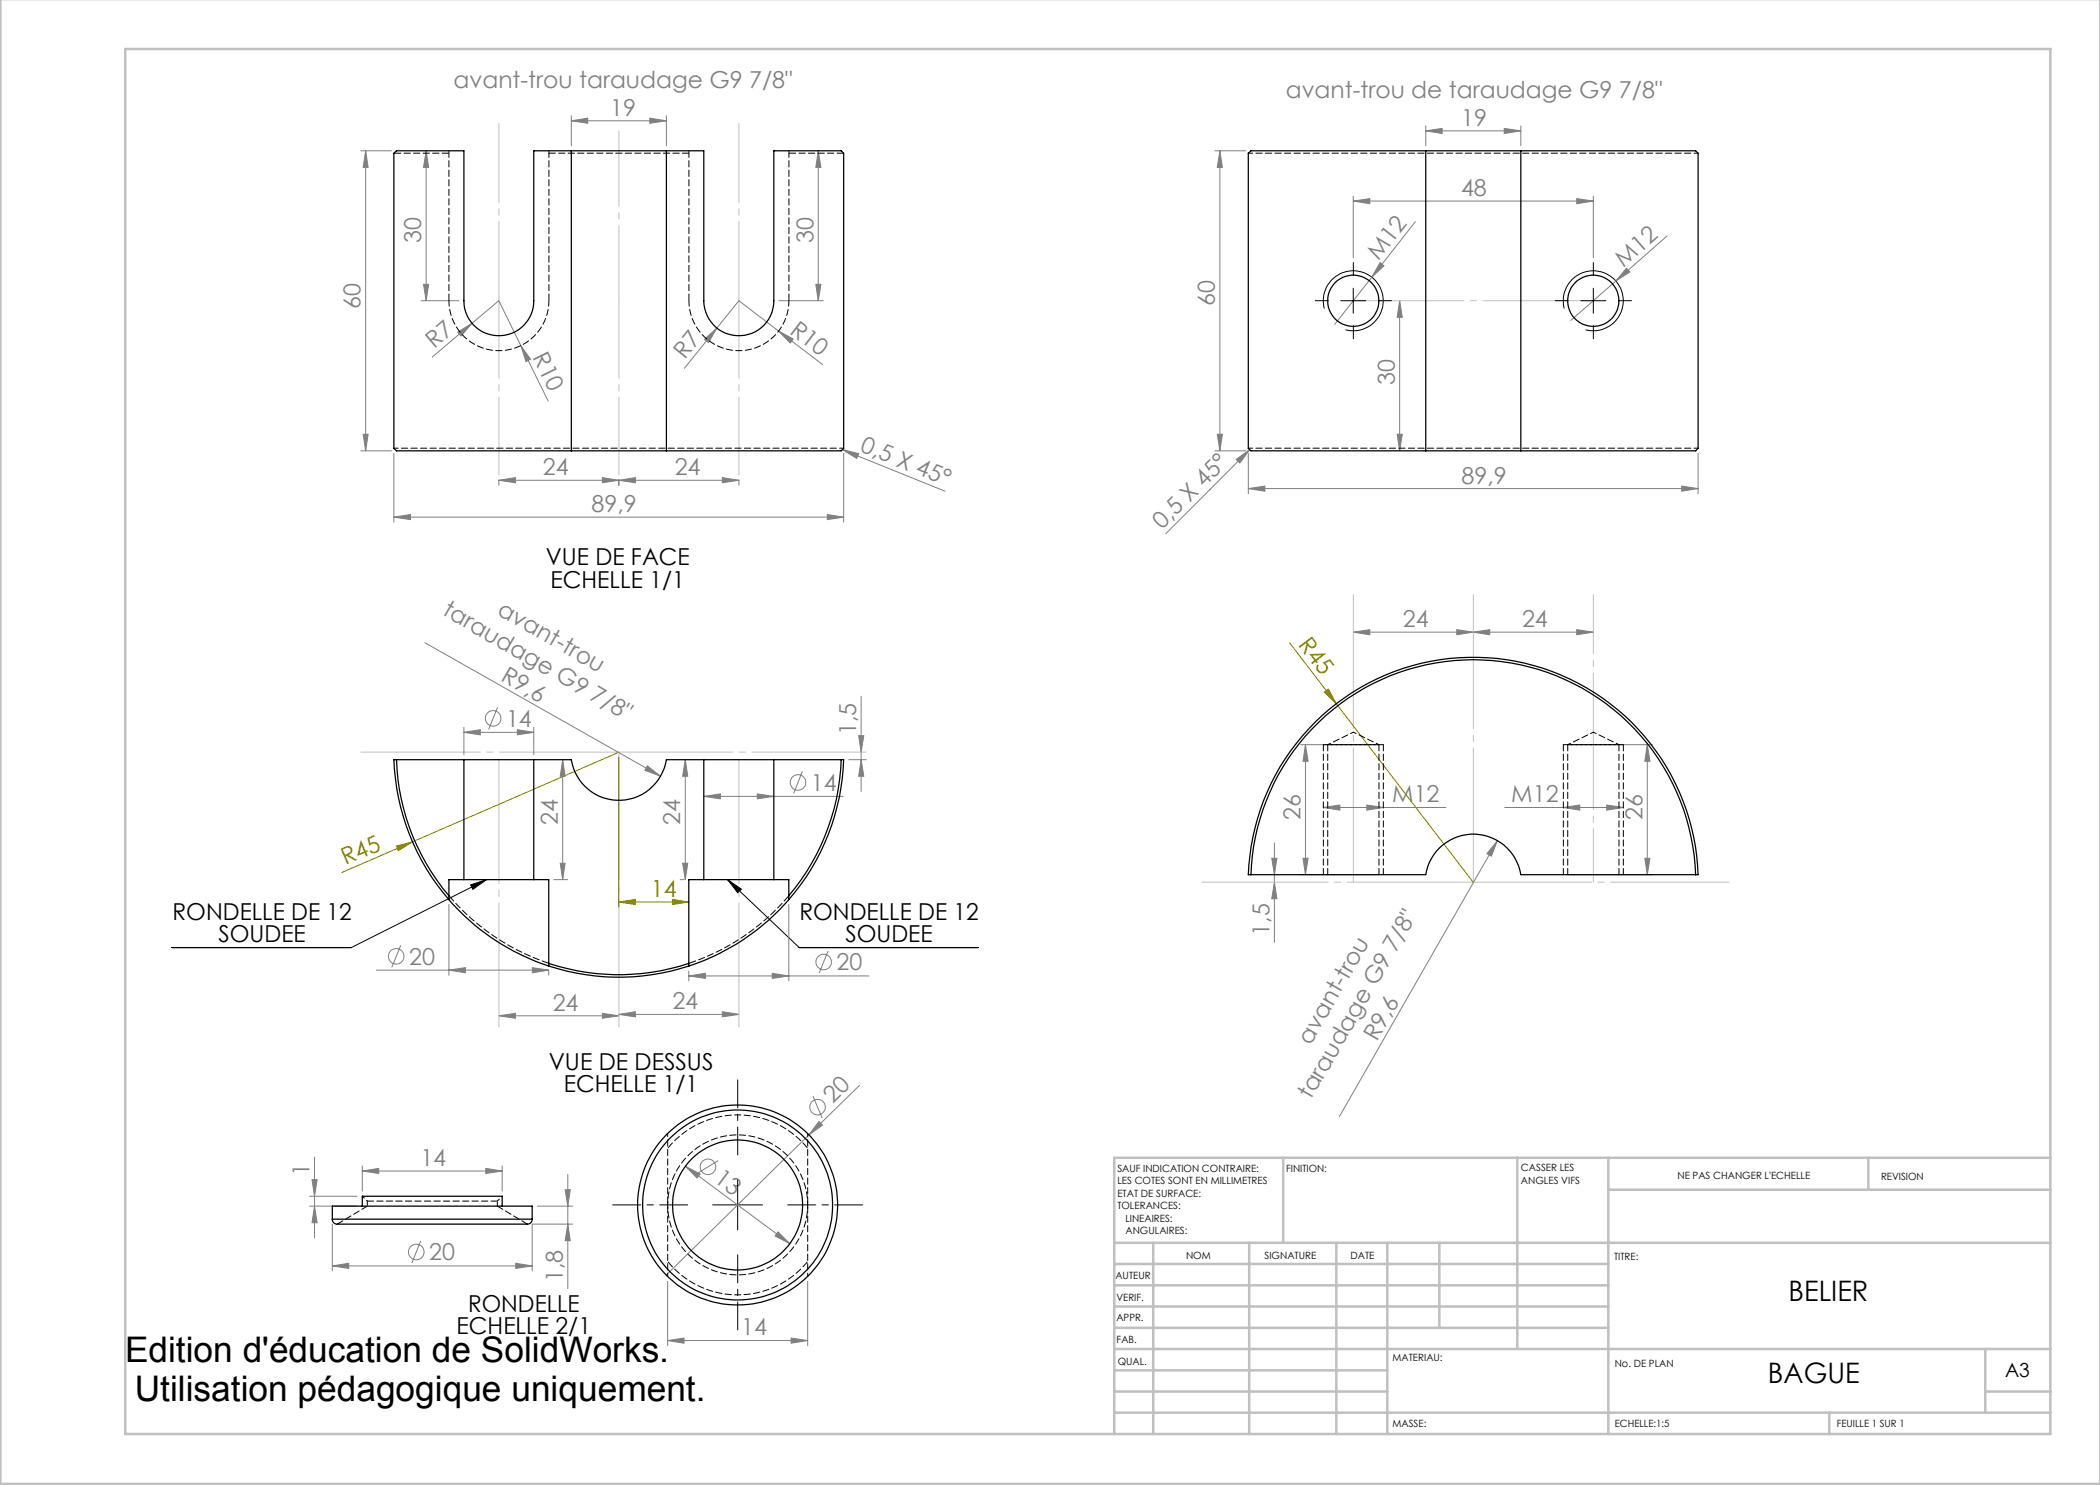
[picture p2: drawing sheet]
<svg xmlns="http://www.w3.org/2000/svg" width="420mm" height="297mm" viewBox="0 0 420 297" stroke-linecap="round" stroke-linejoin="round" font-family="sans-serif">
<g fill="none" stroke="#808080" stroke-width=".2">
<path d="M72.1 30.2h6.2M73.1 30.2v60M73.1 30.2l.5 3.3h-1zM85.2 30.2l.5 3.3h-1zM85.2 30.2v29.9M114.3 24.2l3.2-.6v1.1zM114.3 23.1v6.1M114.3 24.2h19M130 23.6l3.3 .6-3.3 .5zM133.3 23.1v6.1M163.7 30.2v29.9M163.7 30.2l.5 3.3h-1z"/>
<path d="M243 30.2h6.2M244 30.2l.5 3.3h-1zM244 30.2v60M270.7 39.2v12.3M285.2 26.2l3.2-.5v1zM285.2 25.2v4M285.2 26.2h19M300.8 25.7l3.4 .5-3.4 .5zM304.2 25.2v4M315.3 39.7l3.4 .5-3.4 .5zM318.7 39.2v12.3M84.7 56.9h1l-.5 3.2z"/>
<path d="M163.2 56.9h1l-.5 3.2zM270.7 40.2l3.3-.5v1zM270.7 40.2h48M276 52.5l.8 .7-2.4 2.3zM283.1 44.3l-16.2 20.6M323.2 56.2l-9.1 7.9M325.3 53.7l.7 .7-2.8 1.8zM333.4 47.2l-10.2 9M84.2 60.1h7.6M91.5 66.4l2.9-1.7-2.2 2.5zM94.4 64.7l-7.9 6.7M94.4 64.7l5.4-4.6 4.4 9"/>
<path d="M104.2 69.1l1.9 2.8-.9 .4zM104.2 69.1l5.4 11.1M140.9 67.9l2.5-2.3-1.7 2.9zM155.7 66.2l2.9 1.6-.6 .8zM155.7 66.2l-7.9-6.1-10.9 13.6M155.7 66.2l8.8 6.7M155.8 60.1h8.9M279.9 60.1l.6 3.4h-1.1zM279.9 60.1v30.1M72.1 90.2h6.2M72.6 86.9h1l-.5 3.3zM78.8 90.7v13.7"/>
<path d="M99.8 96.1l3.3-.6v1.1zM99.8 96v1M99.8 96.1h48M120.5 95.5l3.3 .6-3.3 .5zM123.8 96.1l3.3-.6v1.1zM123.8 96v1M144.5 95.5l3.3 .6-3.3 .5zM147.8 96v1M168.5 89.9l3.2 .8-.4 1zM168.5 89.9l20.5 8.3M168.7 90.7v13.7M243 90.2h6.2"/>
<path d="M243.5 86.9h1l-.5 3.3zM247.2 91.9l2.7-2-1.9 2.7zM249.7 97.7l3.3-.5v1zM249.7 90.7v8M249.7 97.7h89.9M249.9 89.9l-16.7 16.8M279.4 86.9h1.1l-.6 3.3zM336.3 97.2l3.3 .5-3.3 .5zM339.6 90.7v8M78.8 103.4l3.3-.5v1zM78.8 103.4h89.9M165.5 102.9l3.2 .5-3.2 .5z"/>
<path d="M85 128.5l47.1 26.8M172.2 139.2v19.1M270.7 126.4l3.3-.5v1.1zM270.7 126.4h48M291.4 125.9l3.2 .5-3.2 .6zM294.6 126.4l3.4-.5v1.1zM315.3 125.9l3.4 .5-3.4 .6zM92.8 146.5l3.3-.6v1.1zM92.8 145.4v5.6M92.8 146.5h14M99.5 141.5l-1.8 4.4M103.5 145.9l3.3 .6-3.3 .5z"/>
<path d="M106.8 145.4v5.6M112.5 151.9l.5 3.4h-1zM112.5 151.9v24M129.5 153.2l2.6 2.1-3.1-1.2zM137.1 151.9l.4 3.4h-1zM137.1 151.9v24M140.8 159.3l3.3-.5v1zM140.8 159.3h27.8M151.4 158.8l3.4 .5-3.4 .5zM160.5 154.3l-1.8 4.4M169.8 151.9h3.4M171.7 147.1h1.1l-.6 3.4z"/>
<path d="M172.2 151.9l.6 3.4h-1.1zM260.1 148.9h15.6M261.1 148.9l.5 3.4h-1zM261.1 148.9v26M313.7 148.9h16.8M329.5 148.9l.5 3.4h-1zM329.5 148.9v26M110.8 175.9h2.7M112 172.6h1l-.5 3.3zM136 175.9h.8M136.5 172.6h1l-.4 3.3zM254.4 171.7h1l-.5 3.2z"/>
<path d="M254.9 176.5l.5 3.2h-1zM254.9 168.6v19.9M260.1 174.9h15.6M260.6 171.7h1l-.5 3.2zM264.7 161.5l3.3-.5v1zM264.7 161.5h24.5M273.4 161l3.2 .5-3.2 .5zM299.5 168.1l-1.2 3.1-.9-.5zM299.5 168.1l-31.6 55.2M301 161.5h23.7M312.7 161.5l3.2-.5v1zM313.7 174.9h16.8"/>
<path d="M321.3 161l3.4 .5-3.4 .5zM329 171.7h1l-.5 3.2zM75.2 194h34.5M80.2 189.1l-1.8 4.4M89.8 194l3.3-.5v1.1zM89.8 180.9v14.1M106.5 193.5l3.2 .5-3.2 .6zM109.7 194.2v.8M137.8 195.2l3.3-.5v1zM137.8 194.2v2M137.8 195.2h36M154.4 194.7l3.4 .5-3.4 .5z"/>
<path d="M157.8 180.9v15.3M165.6 190.2l-1.8 4.4M99.8 203.2l3.3-.5v1zM99.8 203.2h24M120.5 202.7l3.3 .5-3.3 .5zM123.8 202.9l3.3-.6v1.1zM123.8 202.9h24M144.5 202.3l3.3 .6-3.3 .5zM162.6 219.2l1.8 4.4M171.9 217.1l-10.1 9.9M61.9 239.3h9.5M62.4 235.9h1l-.5 3.4z"/>
<path d="M62.9 231.4v16.2M72.5 234.2l3.2-.5v1zM72.5 233.2v5M72.5 234.2h27.9M97.2 233.7l3.2 .5-3.2 .5zM100.4 233.2v5M113 237.9h1.1l-.5 3.3zM113.6 234.9v22.8M137.1 233.3l3 1.5-.7 .8zM137.1 233.3l20.9 15.4M143.6 232.1l-4 2.5M161.8 227l-28.6 28"/>
<path d="M163.8 224.3l.7 .7-2.7 2zM61.9 241.2h9.5M62.9 241.2l.5 3.3h-1zM66.5 253.2l3.2-.5v1zM66.5 244.8v9.4M66.5 253.2h39.9M84.1 248.2l-1.7 4.4M103.2 252.7l3.2 .5-3.2 .5zM107.5 241.2h7M113.6 244.8l.5 3.3h-1.1zM114.5 244.8h-8.1v9.4M133.5 256.3v12.8"/>
<path d="M155.6 246.4l2.4 2.3-3-1.5zM161.5 256.3v12.8M133.5 268.1l3.3-.5v1zM133.5 268.1h28M158.2 267.6l3.3 .5-3.3 .5z"/>
<circle cx="98.6" cy="143.7" r="1.55"/>
<circle cx="159.6" cy="156.5" r="1.56"/>
<circle cx="79.2" cy="191.3" r="1.55"/>
<circle cx="164.7" cy="192.4" r="1.55"/>
<circle cx="141.6" cy="233.4" r="1.55"/>
<circle cx="163.5" cy="221.4" r="1.55"/>
<circle cx="83.2" cy="250.4" r="1.56"/>
</g>
<path d="M270.7 57.6v5M318.7 57.6v5M264.9 61.7a6 6 0 0 1 5.3-7.5 6 6 0 0 1 6.4 6.5 6 6 0 0 1-7.5 5.3M268.1 60.1h5.1M312.8 61.7a6 6 0 0 1 5.3-7.5 6 6 0 0 1 6.5 6.5 6 6 0 0 1-7.5 5.3M316.2 60.1h5M94.1 177l3.2-1.1-2.7 2zM97.3 175.9l-27 13.6h-35.9M145.5 175.9l2.8 1.9-.7 .8zM145.5 175.9l14.3 13.6h35.9M147.5 236v10M142.5 241h10" fill="none" stroke="#000" stroke-width=".2"/>
<path d="M257.9 128.5l9.4 12.3M264.9 138.4l.8-.6 1.6 3zM123.8 151.4v30M123.8 150.5l-55.5 24M267.3 140.8l27.3 35.7M79.3 169.2l3.2-.8-2.8 1.7zM134.5 179.9l3.3 .5-3.3 .5zM123.8 180.4h14M123.8 180.4l3.3-.5v1z" fill="none" stroke="#808000" stroke-width=".2"/>
<path d="M147.5 231v-15M137.5 241h-15M147.5 251v15M157.5 241h15" fill="none" stroke="#000" stroke-width=".2" stroke-dasharray="30.5 1.3 1.3 1.3" stroke-dashoffset="24.9"/>
<path d="M270.7 176.4v-57.5M294.7 176.4v-57.5" fill="none" stroke="#c0c0c0" stroke-width=".2" stroke-dasharray="30.5 1.3 1.3 1.3" stroke-dashoffset="3.6"/>
<path d="M99.8 60.1v34.9M123.8 60.1v34.9M147.8 60.1v34.9M318.7 146.4v30" fill="none" stroke="#c0c0c0" stroke-width=".2" stroke-dasharray="30.5 1.3 1.3 1.3" stroke-dashoffset="15"/>
<path d="M318.7 146.4v-27.5" fill="none" stroke="#c0c0c0" stroke-width=".2" stroke-dasharray="30.5 1.3 1.3 1.3" stroke-dashoffset="18.6"/>
<path d="M294.7 176.4h-54.3" fill="none" stroke="#c0c0c0" stroke-width=".2" stroke-dasharray="30.5 1.3 1.3 1.3" stroke-dashoffset="5.2"/>
<path d="M294.7 176.4h51.1" fill="none" stroke="#c0c0c0" stroke-width=".2" stroke-dasharray="30.5 1.3 1.3 1.3" stroke-dashoffset="6.8"/>
<path d="M99.8 60.1v-35.4M147.8 60.1v-35.4" fill="none" stroke="#c0c0c0" stroke-width=".2" stroke-dasharray="30.5 1.3 1.3 1.3" stroke-dashoffset="14.6"/>
<path d="M123.8 60.1v-33.9" fill="none" stroke="#c0c0c0" stroke-width=".2" stroke-dasharray="30.5 1.3 1.3 1.3" stroke-dashoffset="15.4"/>
<path d="M123.8 150.4v55" fill="none" stroke="#c0c0c0" stroke-width=".2" stroke-dasharray="30.5 1.3 1.3 1.3" stroke-dashoffset="4.9"/>
<path d="M99.8 151.9v53.5M147.8 151.9v53.5" fill="none" stroke="#c0c0c0" stroke-width=".2" stroke-dasharray="30.5 1.3 1.3 1.3" stroke-dashoffset="5.6"/>
<path d="M123.8 150.4h49.4" fill="none" stroke="#c0c0c0" stroke-width=".2" stroke-dasharray="30.5 1.3 1.3 1.3" stroke-dashoffset="7.7"/>
<path d="M123.8 150.4h-51.6" fill="none" stroke="#c0c0c0" stroke-width=".2" stroke-dasharray="30.5 1.3 1.3 1.3" stroke-dashoffset="6.6"/>
<path d="M270.7 60.1h48" fill="none" stroke="#c0c0c0" stroke-width=".2" stroke-dasharray="30.5 1.3 1.3 1.3" stroke-dashoffset="8.4"/>
<g fill="none" stroke="#c0c0c0" stroke-width=".5">
<path d="M.1 -.1v296.9h419.9M25 9.8h385.1v277h-385.1zM256.6 231.6v17M303.5 231.6v38.2M321.7 231.6v55.2M321.7 237.9h88.4M373.7 231.6v6.3M410.1 231.6h-187.3v55.2M222.8 248.6h187.3M222.8 257.1h98.9M222.8 252.8h98.9M230.6 248.6v38.2"/>
<path d="M249.8 248.6v38.2M267.3 248.6v38.2M277.5 248.6v38.2M287.9 248.6v17M222.8 265.6h98.9M222.8 261.3h98.9M222.8 278.3h54.7M222.8 274.1h54.7M222.8 269.8h187.3M397.1 278.3h13M397.1 269.8v12.7M222.8 282.5h187.3"/>
<path d="M365.9 282.5v4.3"/>
</g>
<path d="M270.7 55.1v-2.6M318.7 55.1v-2.6M265.7 60.1h-2.7M270.7 65.1v2.7M275.7 60.1h2.6M313.7 60.1h-2.7M318.7 65.1v2.7M323.7 60.1h2.6" fill="none" stroke="#000" stroke-width=".2" stroke-dasharray="30.5 1.3 1.3 1.3"/>
<path d="M264.7 174.9v-26M276.7 174.9v-26M312.7 174.9v-26M324.7 174.9v-26" fill="none" stroke="#000" stroke-width=".2" stroke-dasharray="1.3 .6"/>
<path d="M276.7 148.9h-12M324.7 148.9h-12" fill="none" stroke="#000" stroke-width=".2" stroke-dasharray="1.3 .6" stroke-dashoffset=".3"/>
<path d="M145.5 175.9l2.8 1.9-.7 .8zM94.1 177l3.2-1.1-2.7 2z" fill="#000"/>
<g fill="#808080">
<path d="M120.5 95.5l3.3 .6-3.3 .5zM99.8 96.1l3.3-.6v1.1zM144.5 95.5l3.3 .6-3.3 .5zM123.8 96.1l3.3-.6v1.1z"/>
<path d="M99.8 203.2l3.3-.5v1zM120.5 202.7l3.3 .5-3.3 .5zM123.8 202.9l3.3-.6v1.1zM144.5 202.3l3.3 .6-3.3 .5zM270.7 126.4l3.3-.5v1.1zM291.4 125.9l3.2 .5-3.2 .6zM294.6 126.4l3.4-.5v1.1zM315.3 125.9l3.4 .5-3.4 .6z"/>
<path d="M171.7 147.1h1.1l-.6 3.4zM172.2 151.9l.6 3.4h-1.1zM279.9 60.1l.6 3.4h-1.1zM279.4 86.9h1.1l-.6 3.3zM254.4 171.7h1l-.5 3.2zM254.9 176.5l.5 3.2h-1z"/>
</g>
<g fill="#808000">
<path d="M264.9 138.4l.8-.6 1.6 3z"/>
<path d="M79.3 169.2l3.2-.8-2.8 1.7z"/>
<path d="M134.5 179.9l3.3 .5-3.3 .5zM123.8 180.4l3.3-.5v1z"/>
</g>
<g fill="#808080">
<path d="M129.5 153.2l2.6 2.1-3.1-1.2z"/>
<path d="M91.5 66.4l2.9-1.7-2.2 2.5z"/>
<path d="M325.3 53.7l.7 .7-2.8 1.8z"/>
<path d="M163.8 224.3l.7 .7-2.7 2z"/>
<path d="M247.2 91.9l2.7-2-1.9 2.7z"/>
<path d="M140.9 67.9l2.5-2.3-1.7 2.9z"/>
<path d="M276 52.5l.8 .7-2.4 2.3z"/>
<path d="M299.5 168.1l-1.2 3.1-.9-.5z"/>
<path d="M104.2 69.1l1.9 2.8-.9 .4z"/>
<path d="M155.7 66.2l2.9 1.6-.6 .8z"/>
<path d="M168.5 89.9l3.2 .8-.4 1z"/>
<path d="M155.6 246.4l-.6 .8 3 1.5zM137.1 233.3l2.3 2.3 .7-.8z"/>
<path d="M273.4 161l3.2 .5-3.2 .5zM264.7 161.5l3.3-.5v1zM321.3 161l3.4 .5-3.4 .5zM312.7 161.5l3.2-.5v1z"/>
<path d="M78.8 103.4l3.3-.5v1zM165.5 102.9l3.2 .5-3.2 .5zM92.8 146.5l3.3-.6v1.1zM103.5 145.9l3.3 .6-3.3 .5zM140.8 159.3l3.3-.5v1zM151.4 158.8l3.4 .5-3.4 .5zM89.8 194l3.3-.5v1.1zM106.5 193.5l3.2 .5-3.2 .6zM137.8 195.2l3.3-.5v1zM154.4 194.7l3.4 .5-3.4 .5zM270.7 40.2l3.3-.5v1zM315.3 39.7l3.4 .5-3.4 .5zM249.7 97.7l3.3-.5v1zM336.3 97.2l3.3 .5-3.3 .5zM66.5 253.2l3.2-.5v1zM103.2 252.7l3.2 .5-3.2 .5zM72.5 234.2l3.2-.5v1zM97.2 233.7l3.2 .5-3.2 .5zM133.5 268.1l3.3-.5v1zM158.2 267.6l3.3 .5-3.3 .5z"/>
<path d="M285.2 26.2l3.2-.5v1zM300.8 25.7l3.4 .5-3.4 .5z"/>
<path d="M84.7 56.9h1l-.5 3.2zM85.2 30.2l.5 3.3h-1zM112 172.6h1l-.5 3.3zM112.5 151.9l.5 3.4h-1zM136.5 172.6h1l-.4 3.3zM137.1 151.9l.4 3.4h-1zM260.6 171.7h1l-.5 3.2zM261.1 148.9l.5 3.4h-1zM329 171.7h1l-.5 3.2zM329.5 148.9l.5 3.4h-1z"/>
<path d="M73.1 30.2l.5 3.3h-1zM72.6 86.9h1l-.5 3.3zM163.7 30.2l.5 3.3h-1zM163.2 56.9h1l-.5 3.2zM244 30.2l.5 3.3h-1zM243.5 86.9h1l-.5 3.3zM62.4 235.9h1l-.5 3.4zM62.9 241.2l.5 3.3h-1zM113 237.9h1.1l-.5 3.3zM113.6 244.8l.5 3.3h-1.1z"/>
<path d="M114.3 24.2l3.2-.6v1.1zM130 23.6l3.3 .6-3.3 .5z"/>
</g>
<g fill="none" stroke="#000" stroke-width=".25">
<path d="M114.3 30.2h-7.5v29.9a7 7 0 0 1-7 7 7 7 0 0 1-7-7v-29.9h-13.5l-.5 .5v59l.5 .5h35M114.3 30.2h19M114.3 30.2v60M133.3 30.2h7.5v29.9a7 7 0 0 0 7 7 7 7 0 0 0 7-7v-29.9h13.4l.5 .5v59l-.5 .5h-34.9M133.3 30.2v60M285.2 30.2h19M285.2 30.2h-35l-.5 .5v59l.5 .5h35M285.2 30.2v60M304.2 30.2h34.9l.5 .5v59l-.5 .5h-34.9M304.2 30.2v60M114.3 90.2h19M285.2 90.2h19"/>
<path d="M79.3 151.9a44.1 44.1 0 0 0 10.5 27.2M92.8 151.9h-14a45.2 45.2 0 0 0 11 28M92.8 151.9h14M92.8 151.9v24M106.8 151.9h7.5a9.6 9.6 0 0 0 9.5 8.2 9.6 9.6 0 0 0 9.5-8.2h7.5M106.8 151.9v24M140.8 151.9h14M140.8 151.9v24M154.8 151.9h13.9a44.9 44.9 0 0 1-10.9 28M154.8 151.9v24M168.2 151.9a44.7 44.7 0 0 1-10.4 27.2M263 144.4a45 45 0 0 1 48.3-9.8 45 45 0 0 1 28.3 40.3h-35.4a9.6 9.6 0 0 0-9.5-8.1 9.6 9.6 0 0 0-9.5 8.1h-35.5a45.4 45.4 0 0 1 13.3-30.5z"/>
<path d="M89.8 179.9a45 45 0 0 0 19.9 13.3M92.8 175.9h14M92.8 175.9h-3v4M106.8 175.9h2.9v17.3M140.8 175.9h14M140.8 175.9h-3v17.3M154.8 175.9h3v4M157.8 179.9a45.3 45.3 0 0 1-20 13.3M250.2 174.9a44.5 44.5 0 0 1 44.5-43 44.5 44.5 0 0 1 44.4 43M109.7 192.7a44.4 44.4 0 0 0 28.1 0M109.7 193.2a45 45 0 0 0 28.1 0M66.5 243.8a1.23 1.23 0 0 0 1.7 1h37a1.02 1.02 0 0 0 1.2-1"/>
<path d="M66.5 243.8h39.9M72.5 241.2v-1.9h27.9v1.9M72.5 241.2h27.9M72.5 241.2h-6v2.6M100.4 241.2h6v2.6"/>
<circle cx="270.6" cy="60.2" r="5.1"/>
<circle cx="318.7" cy="60.2" r="5.1"/>
<circle cx="147.5" cy="241" r="13"/>
<circle cx="147.5" cy="241" r="20"/>
<circle cx="147.5" cy="241" r="19"/>
</g>
<path d="M78.8 30.6h11M109.8 30.1v30M157.8 30.6h11M157.8 30.1v30M89.8 60.1v-30M137.8 60.1v-30" fill="none" stroke="#000" stroke-width=".2" stroke-dasharray="1.3 .6" stroke-dashoffset="-.1"/>
<path d="M249.7 30.6h89.9M168.8 89.6h-90M339.6 89.6h-89.9" fill="none" stroke="#000" stroke-width=".2" stroke-dasharray="1.3 .6" stroke-dashoffset=".4"/>
<path d="M109.8 60.1a10 10 0 0 1-10 10 10 10 0 0 1-10-10M157.8 60.1a10 10 0 0 1-10 10 10 10 0 0 1-10-10" fill="none" stroke="#000" stroke-width=".2" stroke-dasharray="1.3 .6" stroke-dashoffset=".2"/>
<path d="M109.8 30.6h28M265.5 148.9v26M313.5 148.9v26M275.8 174.9v-26M323.8 174.9v-26M73.5 240.2h26M73.5 241.2l-6 3.6M105.5 244.8l-6-3.6" fill="none" stroke="#000" stroke-width=".2" stroke-dasharray="1.3 .6"/>
<path d="M157.8 179.1a44.5 44.5 0 0 1-20 13.6M109.8 192.7a44.5 44.5 0 0 1-20-13.6M133.5 229.7a18 18 0 0 1 28 0M161.5 252.3a18 18 0 0 1-28 0" fill="none" stroke="#000" stroke-width=".2" stroke-dasharray="1.3 .6" stroke-dashoffset="-.2"/>
<path d="M275.8 148.9h-10.3M323.8 148.9h-10.3" fill="none" stroke="#000" stroke-width=".2" stroke-dasharray="1.3 .6" stroke-dashoffset=".3"/>
<path d="M270.7 146.4l-5.2 2.5M275.8 148.9l-5.1-2.5M318.7 146.4l-5.2 2.5M323.8 148.9l-5.1-2.5M133.5 226.7v28.6M161.5 226.7v28.6M133.5 241a14 14 0 0 0 14 14 14 14 0 0 0 14-14M161.5 241a14 14 0 0 0-14-14 14 14 0 0 0-14 14" fill="none" stroke="#000" stroke-width=".2" stroke-dasharray="1.3 .6" stroke-dashoffset=".6"/>
<path d="M72.5 239.2l1 1M99.5 240.2l1-1" fill="none" stroke="#000" stroke-width=".2" stroke-dasharray="1.3 .6" stroke-dashoffset=".7"/>
<path d="M73.5 240.2v1M99.5 241.2v-1" fill="none" stroke="#000" stroke-width=".2" stroke-dasharray="1.3 .6" stroke-dashoffset=".5"/>
<g font-size="7.1">
<text x="25" y="272.4">Edition d'éducation de SolidWorks.</text>
<text x="27" y="280.1">Utilisation pédagogique uniquement.</text>
</g>
<g font-size="5.6">
<text x="357.7" y="260.2">BELIER</text>
<text x="353.6" y="276.6">BAGUE</text>
</g>
<g font-size="4.7" fill="#808080">
<text x="90.7" y="17.6">avant-trou taraudage G9 7/8&quot;</text>
<text x="122" y="23.1">19</text>
<text x="257.1" y="19.6">avant-trou de taraudage G9 7/8&quot;</text>
<text x="292.2" y="25.2">19</text>
<text x="292.2" y="39.2">48</text>
<text x="84.2" y="48.5" transform="rotate(-90 84.2 48.5)">30</text>
<text x="162.7" y="48.5" transform="rotate(-90 162.7 48.5)">30</text>
<text x="275.7" y="52.2" transform="rotate(-52 275.7 52.2)">M12</text>
<text x="324.7" y="53.5" transform="rotate(-41 324.7 53.5)">M12</text>
<text x="72.1" y="61.9" transform="rotate(-90 72.1 61.9)">60</text>
<text x="243" y="61.3" transform="rotate(-90 243 61.3)">60</text>
<text x="86.8" y="69.8" transform="rotate(-40 86.8 69.8)">R7</text>
<text x="106.4" y="71.4" transform="rotate(64 106.4 71.4)">R10</text>
<text x="157.7" y="66.5" transform="rotate(37 157.7 66.5)">R10</text>
<text x="137" y="72" transform="rotate(-51 137 72)">R7</text>
<text x="278.9" y="77" transform="rotate(-90 278.9 77)">30</text>
<text x="108.6" y="95">24</text>
<text x="134.9" y="95">24</text>
<text x="171.8" y="90.2" transform="rotate(22 171.8 90.2)">0,5 X 45°</text>
<text x="292.3" y="96.7">89,9</text>
<text x="118.3" y="102.4">89,9</text>
<text x="232.5" y="106" transform="rotate(-45 232.5 106)">0,5 X 45°</text>
<text x="88.3" y="122.9" transform="rotate(30 88.3 122.9)">taraudage G9 7/8&quot;</text>
<text x="99.2" y="122.8" transform="rotate(30 99.2 122.8)">avant-trou</text>
<text x="280.6" y="125.4">24</text>
<text x="304.4" y="125.4">24</text>
<text x="99.9" y="136" transform="rotate(30 99.9 136)">R9,6</text>
<text x="101.2" y="145.4">14</text>
<text x="171.2" y="147" transform="rotate(-90 171.2 147)">1,5</text>
<text x="162.2" y="158.2">14</text>
<text x="278.4" y="160.5">M12</text>
<text x="302.3" y="160.5">M12</text>
<text x="111.5" y="165" transform="rotate(-90 111.5 165)">24</text>
<text x="136" y="165" transform="rotate(-90 136 165)">24</text>
<text x="260.1" y="164.1" transform="rotate(-90 260.1 164.1)">26</text>
<text x="328.5" y="164.1" transform="rotate(-90 328.5 164.1)">26</text>
<text x="253.9" y="187.1" transform="rotate(-90 253.9 187.1)">1,5</text>
<text x="81.8" y="193">20</text>
<text x="167.3" y="194.1">20</text>
<text x="110.5" y="202.1">24</text>
<text x="134.5" y="201.8">24</text>
<text x="262.1" y="209.1" transform="rotate(-60 262.1 209.1)">avant-trou</text>
<text x="275.3" y="208.4" transform="rotate(-60 275.3 208.4)">R9,6</text>
<text x="166.6" y="220.8" transform="rotate(-44 166.6 220.8)">20</text>
<text x="262.2" y="220.1" transform="rotate(-60 262.2 220.1)">taraudage G9 7/8&quot;</text>
<text x="84.1" y="233.2">14</text>
<text x="61.9" y="235.3" transform="rotate(-90 61.9 235.3)">1</text>
<text x="142.6" y="236.3" transform="rotate(37 142.6 236.3)">13</text>
<text x="85.8" y="252.1">20</text>
<text x="112.5" y="256.4" transform="rotate(-90 112.5 256.4)">1,8</text>
<text x="148.2" y="267.1">14</text>
</g>
<g font-size="4.7">
<text x="109.2" y="113">VUE DE FACE</text>
<text x="110.1" y="117.5">ECHELLE 1/1</text>
<text x="34.5" y="183.9">RONDELLE DE 12</text>
<text x="159.9" y="183.9">RONDELLE DE 12</text>
<text x="43.7" y="188.4">SOUDEE</text>
<text x="169.1" y="188.4">SOUDEE</text>
<text x="109.8" y="213.9">VUE DE DESSUS</text>
<text x="112.8" y="218.4">ECHELLE 1/1</text>
<text x="93.6" y="262.3">RONDELLE</text>
<text x="91.3" y="266.8">ECHELLE 2/1</text>
</g>
<g font-size="4.7" fill="#808000">
<text x="259.5" y="128.9" transform="rotate(53 259.5 128.9)">R45</text>
<text x="69.1" y="173.1" transform="rotate(-23 69.1 173.1)">R45</text>
<text x="130.2" y="179.4">14</text>
</g>
<text font-size="3.9" x="401" y="275.4">A3</text>
<g font-size="2">
<text x="223.5" y="234.4">SAUF INDICATION CONTRAIRE:</text>
<text x="223.5" y="236.9">LES COTES SONT EN MILLIMETRES</text>
<text x="223.5" y="239.4">ETAT DE SURFACE:</text>
<text x="257.2" y="234.4">FINITION:</text>
<text x="304.2" y="234.3">CASSER LES</text>
<text x="304.2" y="236.8">ANGLES VIFS</text>
<text x="335.5" y="235.8">NE PAS CHANGER L'ECHELLE</text>
<text x="376.2" y="236">REVISION</text>
<text x="223.5" y="241.9">TOLERANCES:</text>
<text x="225.1" y="244.4">LINEAIRES:</text>
<text x="225.1" y="246.9">ANGULAIRES:</text>
<text x="237.2" y="251.8">NOM</text>
<text x="252.9" y="251.7">SIGNATURE</text>
<text x="270.1" y="251.7">DATE</text>
<text x="223.1" y="255.9">AUTEUR</text>
<text x="322.8" y="252">TITRE:</text>
<text x="223.3" y="260.1">VERIF.</text>
<text x="223.3" y="264.2">APPR.</text>
<text x="223.3" y="268.6">FAB.</text>
<text x="223.5" y="272.9">QUAL.</text>
<text x="278.5" y="272.3">MATERIAU:</text>
<text x="323" y="273.4">No. DE PLAN</text>
<text x="278.5" y="285.3">MASSE:</text>
<text x="323" y="285.4">ECHELLE:1:5</text>
<text x="367.4" y="285.4">FEUILLE 1 SUR 1</text>
</g>
</svg>
